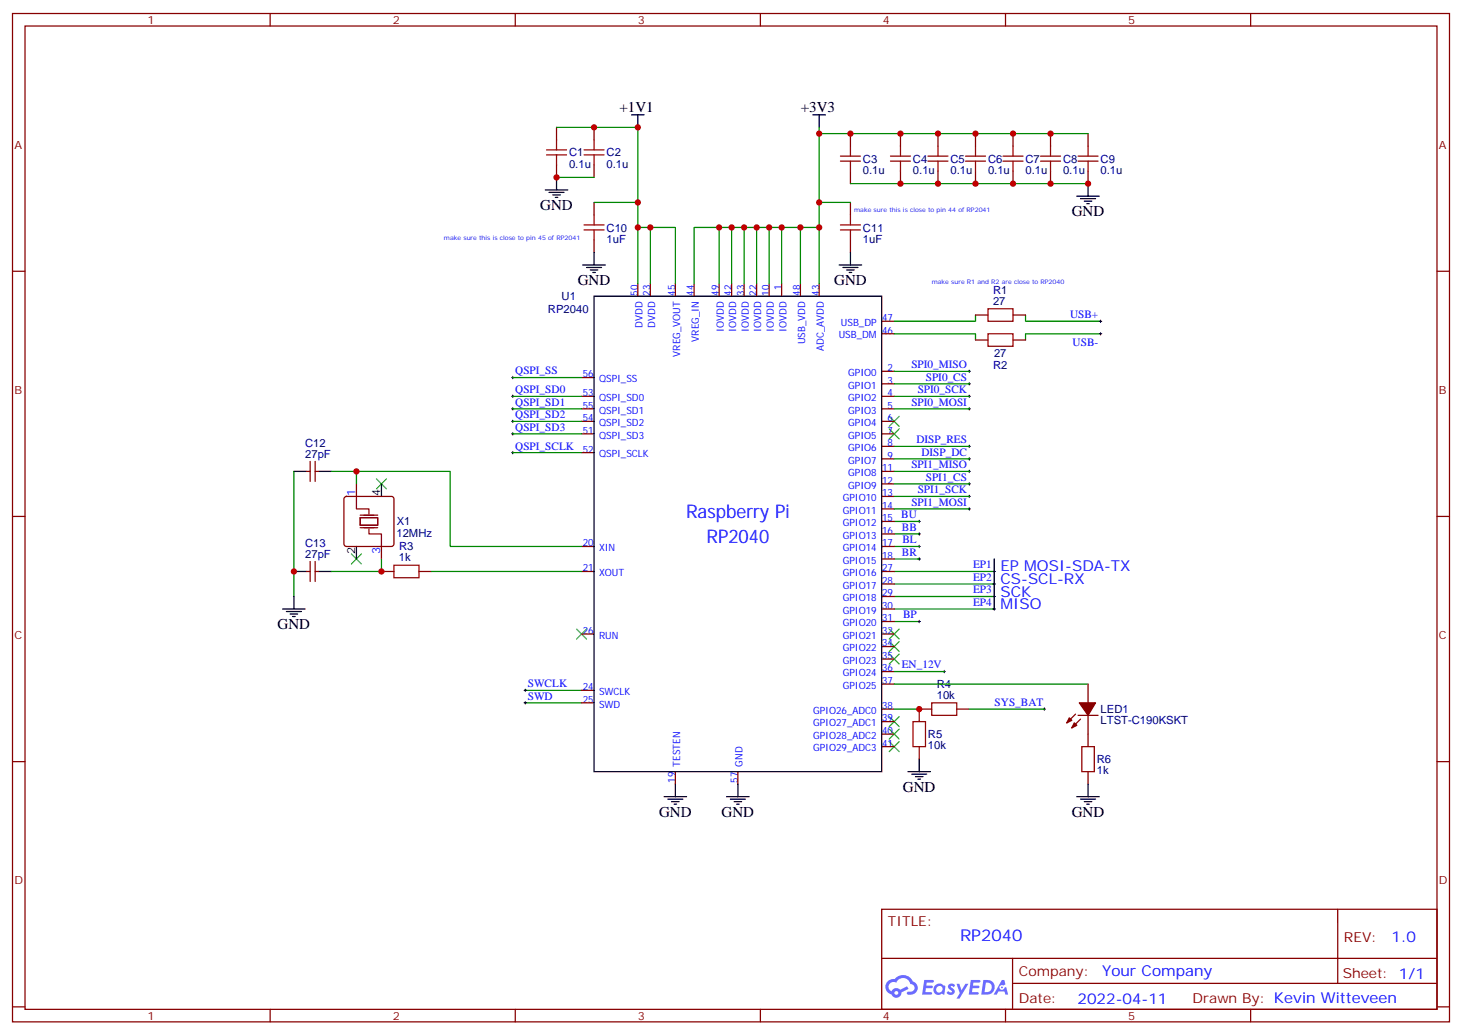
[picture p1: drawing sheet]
<svg xmlns="http://www.w3.org/2000/svg" width="412mm" height="292mm" viewBox="0 0 412 292" stroke-linecap="round" stroke-linejoin="round" font-family="sans-serif">
<g fill="none" stroke="#870000" stroke-width=".35">
<path d="M3.5 3.8h405.4v284.3h-405.4zM7.1 7.3h398.2v277.3h-398.2zM76.2 3.8v3.5M145.3 3.8v3.5M214.5 3.8v3.5M283.6 3.8v3.5M352.8 3.8v3.5M3.5 76.5h3.6M405.3 76.5h3.6M3.5 145.6h3.6M405.3 145.6h3.6M3.5 214.8h3.6"/>
<path d="M405.3 214.8h3.6M248.7 256.4h156.6v28.2h-156.6zM377.3 256.4v20.9M248.7 270.2h156.5M285.6 277.3h119.6M285.6 270.2v14.2M3.5 283.9h3.6M76.2 284.6v3.5M145.3 284.6v3.5M214.5 284.6v3.5M283.6 284.6v3.5M352.8 284.6v3.5"/>
<path d="M405.3 283.9h3.6"/>
</g>
<g fill="#5487ff">
<path d="M267.7 277.6a1.22 1.22 0 0 1 1.7 .2l-.4 .6a.47 .47 0 0 0-.3-.4 .47 .47 0 0 0-.5 .2v.1a1.23 1.23 0 0 1 .8 2 1.44 1.44 0 0 1-2-.3l.5-.6 .7 .5a.29 .29 0 0 0 .3-.3 .29 .29 0 0 0-.2-.3 1.04 1.04 0 0 1-.6-1.7z"/>
<path d="M260.7 276.3h2.4l.3 .2-.2 .5-1.8 .1-.1 .8h1.5l.3 .4-.3 .4h-1.6l-.2 1.1h1.7l.2 .3-.2 .3-2.6 .1z"/>
<path d="M273.8 276.3h2.4l.3 .2-.1 .5-1.8 .1-.2 .8h1.6l.3 .4-.4 .4h-1.6l-.1 1.1h1.7l.2 .3-.2 .3-2.6 .1z"/>
<path d="M282.6 276.3h.7l.3 1.3-.6 .3a.69 .69 0 0 0-1 .3 .69 .69 0 0 0 .4 .9 .69 .69 0 0 0 .9-.6l.5-.2 .6 2.2h-.8l-.2-.9h-1.8l-.5 .9h-.8z"/>
<path d="M269.8 277.4h.8l.6 1.8 1.1-1.8h.9l-2.6 4.2h-.8l.9-1.5z"/>
<path d="M277.4 276.3l-.6 4.2h1.3a2.11 2.11 0 0 0 2.5-2.1 2.11 2.11 0 0 0-2.5-2.1zM278.1 277.1a1.39 1.39 0 0 1 1.7 1.4 1.39 1.39 0 0 1-1.8 1.3h-.3z"/>
<path d="M263.7 277.9a1.54 1.54 0 0 0-.1 2.2 1.54 1.54 0 0 0 2.2 .1l.6 .3 .3-2.3-.2-.3h-.4a1.49 1.49 0 0 0-2.4 0zM264 278.9a.94 .94 0 0 1 1.8 0 .94 .94 0 0 1-1.8 0z"/>
<path d="M250.4 276.7a2.18 2.18 0 0 0 1.1 3.7 1.44 1.44 0 0 0 1.6 .9 1.44 1.44 0 0 0 1.2-1.4l2-1.1-.5-.7-1.9 1a1.47 1.47 0 0 0-2.4 .4 1.39 1.39 0 0 1-.7-1.9 1.39 1.39 0 0 1 2-.5 2.12 2.12 0 0 1 2.2-1.3 2.12 2.12 0 0 1 1.9 1.7 1.14 1.14 0 0 1 1.1 1.4 1.14 1.14 0 0 1-1.7 .7 .43 .43 0 0 0-.5 .4 .43 .43 0 0 0 .4 .5 1.98 1.98 0 0 0 2.5-1.2 1.98 1.98 0 0 0-1.2-2.6 3.1 3.1 0 0 0-5.3-.6l-.9 .1zM252.3 280a.55 .55 0 0 1 1.1 0 .55 .55 0 0 1-1.1 0z"/>
<circle cx="282.6" cy="278.4" r=".26"/>
</g>
<g fill="none" stroke="#3c3" stroke-width=".35">
<path d="M250.8 117.4l2.8 2.8M253.6 117.4l-2.8 2.8M106.2 135l2.8 2.9M109 135l-2.8 2.9M250.8 120.9l2.8 2.9M253.6 120.9l-2.8 2.9M99.1 156.2l2.9 2.8M102 156.2l-2.9 2.8M162.6 177.4l2.9 2.8M165.5 177.4l-2.9 2.8M250.8 177.4l2.8 2.8M253.6 177.4l-2.8 2.8"/>
<path d="M250.8 184.4l2.8 2.9M250.8 180.9l2.8 2.8M253.6 184.4l-2.8 2.9M253.6 180.9l-2.8 2.8M250.8 209.1l2.8 2.8M250.8 202.1l2.8 2.8M250.8 205.6l2.8 2.8M253.6 209.1l-2.8 2.8M253.6 202.1l-2.8 2.8M253.6 205.6l-2.8 2.8"/>
</g>
<g fill="none" stroke="#a10000" stroke-width=".35">
<path d="M157 39.4v2.9M167.6 39.4v2.9M154.2 43.7h5.6M154.2 42.3h5.6M157 43.7v2.8M164.7 43.7h5.7M164.7 42.3h5.7M167.6 43.7v2.8M237.1 45.4h5.6M237.1 44h5.6M239.9 41.2v2.8M239.9 45.4v2.9"/>
<path d="M251.2 45.4h5.6M251.2 44h5.6M254 41.2v2.8M254 45.4v2.9M261.8 45.4h5.6M261.8 44h5.6M264.6 41.2v2.8M264.6 45.4v2.9M272.3 45.4h5.7M272.3 44h5.7M275.2 41.2v2.8M275.2 45.4v2.9"/>
<path d="M282.9 45.4h5.7M282.9 44h5.7M285.8 41.2v2.8M285.8 45.4v2.9M293.5 45.4h5.7M293.5 44h5.7M296.3 41.2v2.8M296.3 45.4v2.9M304.1 45.4h5.6M304.1 44h5.6M306.9 41.2v2.8M306.9 45.4v2.9"/>
<path d="M164.7 64.8h5.7M164.7 63.4h5.7M167.6 60.6v2.8M167.6 64.8v2.9M237.1 64.8h5.6M237.1 63.4h5.6M239.9 60.6v2.8M239.9 64.8v2.9M278.7 87.1h7.1v3.5h-7.1zM278.7 94.1h7.1v3.5h-7.1zM111.1 159.4h7.1v3.5h-7.1zM262.8 198.2h7.1v3.5h-7.1z"/>
<path d="M257.5 203.5h3.6v7h-3.6zM305.2 210.5h3.5v7.1h-3.5z"/>
</g>
<g fill="none" stroke="#870000" stroke-width=".35">
<path d="M157 35.9v3.5M167.6 35.9v3.5M239.9 37.7v3.5M254 37.7v3.5M264.6 37.7v3.5M275.2 37.7v3.5M285.8 37.7v3.5M296.3 37.7v3.5M306.9 37.7v3.5M157 46.5v3.5M167.6 46.5v3.5M167.6 57.1v3.5"/>
<path d="M239.9 48.3v3.5M239.9 57.1v3.5M254 48.3v3.5M264.6 48.3v3.5M275.2 48.3v3.5M285.8 48.3v3.5M296.3 48.3v3.5M306.9 48.3v3.5M167.6 67.7v3.5M239.9 67.7v3.5M179.9 80v3.5M183.4 80v3.5"/>
<path d="M190.5 80v3.5M195.8 80v3.5M202.8 80v3.5M206.4 80v3.5M209.9 80v3.5M213.4 80v3.5M217 80v3.5M220.5 80v3.5M225.8 80v3.5M231.1 80v3.5M248.7 90.6h3.5M248.7 94.1h3.5"/>
<path d="M275.2 88.8h3.5M275.2 95.9h3.5M285.8 88.8h3.5M285.8 95.9h3.5M164 118.8h3.6M164 106.5h3.6M164 115.3h3.6M164 111.8h3.6M248.7 118.8h3.5M248.7 115.3h3.5M248.7 111.8h3.5M248.7 108.2h3.5"/>
<path d="M248.7 104.7h3.5M86.4 132.9h1.1M87.5 130.1v5.6M88.9 130.1v5.6M88.9 132.9h1.1M100.5 136.5v3.5M164 122.3h3.6M164 127.6h3.6M248.7 132.9h3.5M248.7 129.4h3.5M248.7 125.9h3.5M248.7 122.3h3.5"/>
<path d="M248.7 140h3.5M248.7 136.5h3.5M87.5 158.3v5.7M88.9 158.3v5.7M97.2 140.2l.5-.2h12.7l.5 .2 .2 .5v12.7l-.2 .5-.5 .2h-12.7l-.5-.2-.2-.5v-12.7zM107.6 154.1v3.5M164 154.1h3.6M248.7 154.1h3.5M248.7 157.6h3.5M248.7 150.6h3.5M248.7 147h3.5M248.7 143.5h3.5"/>
<path d="M86.4 161.1h1.1M88.9 161.1h1.1M107.6 161.1h3.5M118.2 161.1h3.5M164 161.1h3.6M164 178.8h3.6M248.7 161.1h3.5M248.7 178.8h3.5M248.7 175.3h3.5M248.7 171.7h3.5M248.7 168.2h3.5M248.7 164.7h3.5"/>
<path d="M164 198.2h3.6M164 194.7h3.6M248.7 200h3.5M248.7 192.9h3.5M248.7 189.4h3.5M248.7 185.8h3.5M248.7 182.3h3.5M262.8 200h-3.5v3.5M269.9 200h3.5M306.9 192.9v5.3M190.5 217.6v3.5M208.1 217.6v3.5"/>
<path d="M248.7 210.5h3.5M248.7 207h3.5M248.7 203.5h3.5M259.3 210.5v3.6M303.4 201.4l-2.5 2.4M304.1 201.7h5.6M304.8 202.8l-2.5 2.4M306.9 201.7v8.8M306.9 217.6v3.5"/>
</g>
<g fill="none" stroke="#008700" stroke-width=".35">
<path d="M157 35.9h22.9v21.2M231.1 35.9v1.8h75.8M231.1 37.7v19.4M157 50h10.6M167.6 57.1h12.3v7M239.9 51.8h67M239.9 57.1h-8.8v7M183.4 64.1v15.9M202.8 64.1v15.9M206.4 64.1v15.9M209.9 64.1v15.9M213.4 64.1v15.9"/>
<path d="M217 64.1v15.9M220.5 64.1v15.9M225.8 64.1v15.9M179.9 80v-15.9h10.6v15.9M195.8 80v-15.9h35.3v15.9M252.2 94.1h23v1.8M275.2 88.8v1.8h-23M289.3 88.8v1.8h21.1M310.4 94.1h-21.1v1.8M144.6 106.5h19.4M144.6 111.8h19.4M144.6 115.3h19.4"/>
<path d="M144.6 118.8h19.4M252.2 111.8h21.2M252.2 115.3h21.2M252.2 104.7h21.2M252.2 108.2h21.2M82.9 132.9v35.3M93.5 132.9h7v3.6M100.5 132.9h26.5v21.2h37M144.6 122.3h19.4M144.6 127.6h19.4M252.2 132.9h21.2M252.2 136.5h21.2"/>
<path d="M252.2 140h21.2M252.2 125.9h21.2M252.2 129.4h21.2M107.6 157.6v3.5h-14.1M252.2 150.6h7.1M252.2 157.6h7.1M252.2 154.1h7.1M252.2 147h7.1M252.2 143.5h21.2M121.7 161.1h42.3M252.2 168.2h28.3M252.2 171.7h28.3"/>
<path d="M252.2 175.3h7.1M252.2 164.7h28.3M252.2 161.1h28.3M148.2 198.2h15.8M148.2 194.7h15.8M252.2 192.9h54.7M252.2 200h7.1M252.2 189.4h14.1M273.4 200h21.2"/>
</g>
<g fill="none" stroke="#000" stroke-width=".28">
<path d="M310.1 90.6h.7M310.1 94.1h.7M310.4 90.2v.7M310.4 93.8v.7M144.3 106.5h.7M144.3 111.8h.7M144.3 115.3h.7M144.3 118.8h.7M144.6 106.1v.7M144.6 111.4v.7M144.6 114.9v.7M144.6 118.5v.7"/>
<path d="M273 111.8h.8M273 115.3h.8M273 104.7h.8M273 108.2h.8M273.4 104.4v.7M273.4 107.9v.7M273.4 111.4v.7M273.4 114.9v.7M144.3 122.3h.7M144.3 127.6h.7M144.6 122v.7M144.6 127.3v.7"/>
<path d="M273 132.9h.8M273 136.5h.8M273 140h.8M273 125.9h.8M273 129.4h.8M273.4 125.5v.7M273.4 129v.8M273.4 132.6v.7M273.4 136.1v.7M273.4 139.6v.7M258.9 150.6h.7M258.9 157.6h.7"/>
<path d="M258.9 147h.7M258.9 154.1h.7M259.3 146.7v.7M259.3 150.2v.7M259.3 153.7v.7M259.3 157.3v.7M273 143.5h.8M273.4 143.2v.7M258.9 175.3h.7M259.3 174.9v.7M280.1 168.2h.7M280.1 171.7h.7"/>
<path d="M280.1 164.7h.7M280.1 161.1h.7M280.5 160.8v.7M280.5 164.3v.7M280.5 167.9v.7M280.5 171.4v.7M147.8 198.2h.7M147.8 194.7h.7M148.2 194.3v.7M148.2 197.8v.7M266 189.4h.7M266.3 189v.7"/>
<path d="M294.2 200h.7M294.6 199.6v.7"/>
</g>
<g fill="none" stroke="#000" stroke-width=".35">
<path d="M178.2 32.4h3.5M179.9 32.4v3.5M229.3 32.4h3.5M231.1 32.4v3.5M153.8 53.6h6.4M154.9 54.3h4.2M155.9 55h2.1M156.6 55.7h.7M157 50v3.6M303.7 55.3h6.4M304.8 56h4.2M305.9 56.7h2.1"/>
<path d="M306.6 57.4h.7M306.9 51.8v3.5M164.4 74.7h6.3M165.5 75.4h4.2M166.5 76.1h2.1M167.2 76.8h.7M167.6 71.2v3.5M236.7 74.7h6.4M237.8 75.4h4.2M238.8 76.1h2.1M239.5 76.8h.7M239.9 71.2v3.5"/>
<path d="M167.6 83.5h81.1v134.1h-81.1zM82.9 132.9h3.5M90 132.9h3.5M107.6 136.5v3.5M100.5 154.1v3.5M280.5 157.6v14.1M79.7 171.7h6.4M80.8 172.4h4.2M81.8 173.1h2.2M82.5 173.8h.8M82.9 161.1h3.5M82.9 168.2v3.5"/>
<path d="M90 161.1h3.5M256.1 217.6h6.4M257.2 218.3h4.2M258.2 219h2.1M258.9 219.7h.7M259.3 214.1v3.5M187.3 224.6h6.4M188.4 225.4h4.2M189.4 226.1h2.2M190.1 226.8h.8M190.5 221.1v3.5M205 224.6h6.3"/>
<path d="M206 225.4h4.3M207.1 226.1h2.1M207.8 226.8h.7M208.1 221.1v3.5M303.7 224.6h6.4M304.8 225.4h4.2M305.9 226.1h2.1M306.6 226.8h.7M306.9 221.1v3.5"/>
</g>
<g fill="#870000" stroke="#870000" stroke-width=".35">
<path d="M304.4 198.2h4.6l-2.1 3.5z"/>
<path d="M301.6 202.4l.7 .7-1.4 .7z"/>
<path d="M303 203.8l.7 .7-1.4 .7z"/>
</g>
<path d="M100.5 140v3.5h3.6v1.4M101.6 146h4.9v2.1h-4.9zM101.6 145.3h4.9M101.6 148.8h4.9M104.1 149.2v1.4h3.5v3.5" fill="none" stroke="#870012" stroke-width=".35"/>
<g fill="#c00">
<circle cx="254" cy="51.8" r=".88"/>
<circle cx="239.9" cy="37.7" r=".88"/>
<circle cx="259.3" cy="200" r=".88"/>
<circle cx="82.9" cy="161.1" r=".88"/>
<circle cx="107.6" cy="161.1" r=".88"/>
<circle cx="306.9" cy="51.8" r=".88"/>
<circle cx="296.3" cy="51.8" r=".88"/>
<circle cx="285.8" cy="51.8" r=".88"/>
<circle cx="275.2" cy="51.8" r=".88"/>
<circle cx="264.6" cy="51.8" r=".88"/>
<circle cx="296.3" cy="37.7" r=".88"/>
<circle cx="285.8" cy="37.7" r=".88"/>
<circle cx="275.2" cy="37.7" r=".88"/>
<circle cx="264.6" cy="37.7" r=".88"/>
<circle cx="254" cy="37.7" r=".88"/>
<circle cx="167.6" cy="35.9" r=".88"/>
<circle cx="157" cy="50" r=".88"/>
<circle cx="225.8" cy="64.1" r=".88"/>
<circle cx="220.5" cy="64.1" r=".88"/>
<circle cx="217" cy="64.1" r=".88"/>
<circle cx="213.4" cy="64.1" r=".88"/>
<circle cx="209.9" cy="64.1" r=".88"/>
<circle cx="206.4" cy="64.1" r=".88"/>
<circle cx="202.8" cy="64.1" r=".88"/>
<circle cx="231.1" cy="64.1" r=".88"/>
<circle cx="183.4" cy="64.1" r=".88"/>
<circle cx="179.9" cy="64.1" r=".88"/>
<circle cx="100.5" cy="132.9" r=".88"/>
<circle cx="179.9" cy="57.1" r=".88"/>
<circle cx="179.9" cy="35.9" r=".88"/>
<circle cx="231.1" cy="57.1" r=".88"/>
<circle cx="231.1" cy="37.7" r=".88"/>
</g>
<g font-size="5.3" fill="#00f">
<text x="193.5" y="146.2">Raspberry Pi</text>
<text x="199.3" y="153.2">RP2040</text>
</g>
<text font-size="4.6" fill="#00f" x="270.8" y="265.4">RP2040</text>
<g font-size="4.2">
<text x="174.7" y="31.7">+1V1</text>
<text x="225.9" y="31.7">+3V3</text>
<text x="152.4" y="59.2">GND</text>
<text x="302.3" y="61">GND</text>
<text x="163" y="80.4">GND</text>
<text x="235.3" y="80.4">GND</text>
<text x="78.3" y="177.4">GND</text>
<text x="254.7" y="223.2">GND</text>
<text x="185.9" y="230.3">GND</text>
<text x="203.6" y="230.3">GND</text>
<text x="302.3" y="230.3">GND</text>
</g>
<g font-size="4.2" fill="#00f">
<text x="282.2" y="161.1">EP MOSI-SDA-TX</text>
<text x="282.2" y="164.7">CS-SCL-RX</text>
<text x="282.2" y="171.7">MISO</text>
<text x="282.2" y="168.2">SCK</text>
<text x="392.5" y="265.7">1.0</text>
<text x="310.9" y="275.2">Your Company</text>
<text x="304" y="283">2022-04-11</text>
</g>
<g font-size="3.9" fill="#800">
<text x="250.5" y="261">TITLE:</text>
<text x="379.1" y="265.7">REV:</text>
<text x="287.4" y="275.2">Company:</text>
<text x="378.7" y="275.8">Sheet: 1/1</text>
<text x="287.4" y="282.9">Date:</text>
<text x="336.4" y="282.9">Drawn By: Kevin Witteveen</text>
</g>
<g font-size="3.2" fill="#800">
<text x="41.6" y="6.8">1</text>
<text x="110.8" y="6.8">2</text>
<text x="179.9" y="6.8">3</text>
<text x="249.1" y="6.8">4</text>
<text x="318.2" y="6.8">5</text>
<text x="4.1" y="41.9">A</text>
<text x="405.9" y="41.9">A</text>
<text x="4.1" y="111.1">B</text>
<text x="405.9" y="111.1">B</text>
<text x="4.1" y="180.2">C</text>
<text x="405.9" y="180.2">C</text>
<text x="4.1" y="249.3">D</text>
<text x="405.9" y="249.3">D</text>
<text x="41.6" y="287.6">1</text>
<text x="110.8" y="287.6">2</text>
<text x="179.9" y="287.6">3</text>
<text x="249.1" y="287.6">4</text>
<text x="318.2" y="287.6">5</text>
</g>
<g font-size="3.2" fill="#000080">
<text x="160.5" y="47.3">0.1u</text>
<text x="160.5" y="44.1">C1</text>
<text x="171.1" y="47.3">0.1u</text>
<text x="171.1" y="44.1">C2</text>
<text x="243.4" y="45.9">C3</text>
<text x="257.5" y="45.9">C4</text>
<text x="268.1" y="45.9">C5</text>
<text x="278.7" y="45.9">C6</text>
<text x="289.3" y="45.9">C7</text>
<text x="299.9" y="45.9">C8</text>
<text x="310.4" y="45.9">C9</text>
<text x="243.4" y="49.1">0.1u</text>
<text x="257.5" y="49.1">0.1u</text>
<text x="268.1" y="49.1">0.1u</text>
<text x="278.7" y="49.1">0.1u</text>
<text x="289.3" y="49.1">0.1u</text>
<text x="299.9" y="49.1">0.1u</text>
<text x="310.4" y="49.1">0.1u</text>
<text x="171.1" y="65.3">C10</text>
<text x="243.4" y="65.3">C11</text>
<text x="171.1" y="68.5">1uF</text>
<text x="243.4" y="68.5">1uF</text>
<text x="280.1" y="82.8">R1</text>
<text x="154.6" y="88.2">RP2040</text>
<text x="158.4" y="84.7">U1</text>
<text x="280.1" y="86">27</text>
<text x="280.4" y="100.6">27</text>
<text x="280.1" y="104.1">R2</text>
<text x="86.1" y="125.9">C12</text>
<text x="86.1" y="129">27pF</text>
<text x="111.9" y="148.2">X1</text>
<text x="86.1" y="154.1">C13</text>
<text x="111.8" y="151.4">12MHz</text>
<text x="112.6" y="155.2">R3</text>
<text x="86.1" y="157.3">27pF</text>
<text x="112.5" y="158.3">1k</text>
<text x="264.2" y="197.1">10k</text>
<text x="264.2" y="193.9">R4</text>
<text x="310.4" y="201.1">LED1</text>
<text x="261.8" y="208.2">R5</text>
<text x="310.4" y="204.3">LTST-C190KSKT</text>
<text x="261.8" y="211.3">10k</text>
<text x="309.4" y="215.2">R6</text>
<text x="309.4" y="218.4">1k</text>
</g>
<g font-size="3.2" fill="#00f">
<text x="301.8" y="89.7">USB+</text>
<text x="302.6" y="97.5">USB-</text>
<text x="145.3" y="105.6">QSPI_SS</text>
<text x="257.1" y="103.8">SPI0_MISO</text>
<text x="261.1" y="107.4">SPI0_CS</text>
<text x="145.3" y="110.9">QSPI_SD0</text>
<text x="258.9" y="110.9">SPI0_SCK</text>
<text x="145.3" y="114.4">QSPI_SD1</text>
<text x="145.3" y="117.9">QSPI_SD2</text>
<text x="257.1" y="114.4">SPI0_MOSI</text>
<text x="145.3" y="121.5">QSPI_SD3</text>
<text x="258.5" y="125">DISP_RES</text>
<text x="145.3" y="126.8">QSPI_SCLK</text>
<text x="259.9" y="128.5">DISP_DC</text>
<text x="257.1" y="132">SPI1_MISO</text>
<text x="261.1" y="135.6">SPI1_CS</text>
<text x="100.2" y="140" transform="rotate(-90 100.2 140)">1</text>
<text x="257.1" y="142.6">SPI1_MOSI</text>
<text x="258.9" y="139.1">SPI1_SCK</text>
<text x="254.2" y="146.2">BU</text>
<text x="254.4" y="149.7">BB</text>
<text x="254.6" y="153.2">BL</text>
<text x="107.2" y="156.1" transform="rotate(-90 107.2 156.1)">3</text>
<text x="254.4" y="156.7">BR</text>
<text x="274.5" y="160.3">EP1</text>
<text x="274.5" y="167.3">EP3</text>
<text x="274.5" y="163.8">EP2</text>
<text x="274.5" y="170.9">EP4</text>
<text x="254.7" y="174.4">BP</text>
<text x="254.4" y="188.5">EN_12V</text>
<text x="148.9" y="197.3">SWD</text>
<text x="148.9" y="193.8">SWCLK</text>
<text x="280.6" y="199.1">SYS_BAT</text>
</g>
<g font-size="3.2">
<text x="107.2" y="140" transform="rotate(-90 107.2 140)">4</text>
<text x="100.2" y="156.1" transform="rotate(-90 100.2 156.1)">2</text>
</g>
<g font-size="2.8" fill="#00f">
<text x="179.9" y="83.4" transform="rotate(-90 179.9 83.4)">50</text>
<text x="183.4" y="83.4" transform="rotate(-90 183.4 83.4)">23</text>
<text x="190.5" y="83.4" transform="rotate(-90 190.5 83.4)">45</text>
<text x="195.8" y="83.4" transform="rotate(-90 195.8 83.4)">44</text>
<text x="202.8" y="83.4" transform="rotate(-90 202.8 83.4)">49</text>
<text x="206.3" y="83.4" transform="rotate(-90 206.3 83.4)">42</text>
<text x="209.9" y="83.4" transform="rotate(-90 209.9 83.4)">33</text>
<text x="213.4" y="83.4" transform="rotate(-90 213.4 83.4)">22</text>
<text x="216.9" y="83.4" transform="rotate(-90 216.9 83.4)">10</text>
<text x="220.5" y="81.9" transform="rotate(-90 220.5 81.9)">1</text>
<text x="225.7" y="83.4" transform="rotate(-90 225.7 83.4)">48</text>
<text x="231" y="83.4" transform="rotate(-90 231 83.4)">43</text>
<text x="181.2" y="92.4" transform="rotate(-90 181.2 92.4)">DVDD</text>
<text x="184.8" y="92.4" transform="rotate(-90 184.8 92.4)">DVDD</text>
<text x="204.2" y="93.5" transform="rotate(-90 204.2 93.5)">IOVDD</text>
<text x="207.7" y="93.5" transform="rotate(-90 207.7 93.5)">IOVDD</text>
<text x="211.2" y="93.5" transform="rotate(-90 211.2 93.5)">IOVDD</text>
<text x="214.8" y="93.5" transform="rotate(-90 214.8 93.5)">IOVDD</text>
<text x="218.3" y="93.5" transform="rotate(-90 218.3 93.5)">IOVDD</text>
<text x="221.8" y="93.5" transform="rotate(-90 221.8 93.5)">IOVDD</text>
<text x="236.6" y="95.4">USB_DM</text>
<text x="237.2" y="91.9">USB_DP</text>
<text x="248.8" y="90.6">47</text>
<text x="248.8" y="94.1">46</text>
<text x="191.8" y="100.6" transform="rotate(-90 191.8 100.6)">VREG_VOUT</text>
<text x="197.1" y="96.3" transform="rotate(-90 197.1 96.3)">VREG_IN</text>
<text x="227.1" y="97.1" transform="rotate(-90 227.1 97.1)">USB_VDD</text>
<text x="232.4" y="99" transform="rotate(-90 232.4 99)">ADC_AVDD</text>
<text x="164.4" y="106.4">56</text>
<text x="169" y="107.8">QSPI_SS</text>
<text x="239.3" y="106">GPIO0</text>
<text x="250.3" y="104.7">2</text>
<text x="164.4" y="111.7">53</text>
<text x="169" y="113.1">QSPI_SD0</text>
<text x="239.3" y="113.1">GPIO2</text>
<text x="239.3" y="109.6">GPIO1</text>
<text x="250.3" y="111.7">4</text>
<text x="250.3" y="108.2">3</text>
<text x="164.4" y="115.3">55</text>
<text x="164.4" y="118.8">54</text>
<text x="169" y="116.6">QSPI_SD1</text>
<text x="239.3" y="116.6">GPIO3</text>
<text x="250.3" y="118.8">6</text>
<text x="250.3" y="115.3">5</text>
<text x="164.4" y="122.3">51</text>
<text x="169" y="120.1">QSPI_SD2</text>
<text x="169" y="123.7">QSPI_SD3</text>
<text x="239.3" y="123.7">GPIO5</text>
<text x="239.3" y="120.1">GPIO4</text>
<text x="250.3" y="125.8">8</text>
<text x="250.3" y="122.3">7</text>
<text x="164.4" y="127.6">52</text>
<text x="169" y="129">QSPI_SCLK</text>
<text x="239.3" y="130.7">GPIO7</text>
<text x="239.3" y="127.2">GPIO6</text>
<text x="250.3" y="129.4">9</text>
<text x="239.3" y="137.8">GPIO9</text>
<text x="239.3" y="134.2">GPIO8</text>
<text x="248.8" y="136.4">12</text>
<text x="248.8" y="132.9">11</text>
<text x="237.7" y="141.3">GPIO10</text>
<text x="248.8" y="143.5">14</text>
<text x="248.8" y="139.9">13</text>
<text x="237.7" y="148.4">GPIO12</text>
<text x="237.7" y="144.8">GPIO11</text>
<text x="248.8" y="147">15</text>
<text x="164.4" y="154.1">20</text>
<text x="169" y="155.4">XIN</text>
<text x="237.7" y="155.4">GPIO14</text>
<text x="237.7" y="151.9">GPIO13</text>
<text x="248.8" y="154.1">17</text>
<text x="248.8" y="150.5">16</text>
<text x="164.4" y="161.1">21</text>
<text x="237.7" y="158.9">GPIO15</text>
<text x="248.8" y="161.1">27</text>
<text x="248.8" y="157.6">18</text>
<text x="169" y="162.5">XOUT</text>
<text x="237.7" y="166">GPIO17</text>
<text x="237.7" y="162.5">GPIO16</text>
<text x="248.8" y="164.6">28</text>
<text x="237.7" y="173.1">GPIO19</text>
<text x="237.7" y="169.5">GPIO18</text>
<text x="248.8" y="171.7">30</text>
<text x="248.8" y="168.2">29</text>
<text x="164.4" y="178.8">26</text>
<text x="237.7" y="176.6">GPIO20</text>
<text x="248.8" y="178.8">32</text>
<text x="248.8" y="175.2">31</text>
<text x="169" y="180.1">RUN</text>
<text x="237.7" y="183.6">GPIO22</text>
<text x="237.7" y="180.1">GPIO21</text>
<text x="248.8" y="185.8">35</text>
<text x="248.8" y="182.3">34</text>
<text x="237.7" y="190.7">GPIO24</text>
<text x="237.7" y="187.2">GPIO23</text>
<text x="248.8" y="189.3">36</text>
<text x="164.4" y="194.6">24</text>
<text x="169" y="196">SWCLK</text>
<text x="237.7" y="194.2">GPIO25</text>
<text x="248.8" y="192.9">37</text>
<text x="164.4" y="198.2">25</text>
<text x="169" y="199.5">SWD</text>
<text x="229.4" y="201.3">GPIO26_ADC0</text>
<text x="248.8" y="203.4">39</text>
<text x="248.8" y="199.9">38</text>
<text x="229.4" y="208.3">GPIO28_ADC2</text>
<text x="229.4" y="204.8">GPIO27_ADC1</text>
<text x="248.8" y="207">40</text>
<text x="229.4" y="211.9">GPIO29_ADC3</text>
<text x="248.8" y="210.5">41</text>
<text x="190.5" y="220.8" transform="rotate(-90 190.5 220.8)">19</text>
<text x="191.8" y="216.2" transform="rotate(-90 191.8 216.2)">TESTEN</text>
<text x="208.1" y="220.8" transform="rotate(-90 208.1 220.8)">57</text>
<text x="209.5" y="216.2" transform="rotate(-90 209.5 216.2)">GND</text>
</g>
<g font-size="1.8" fill="#00f">
<text x="240.9" y="59.9">make sure this is close to pin 44 of RP2041</text>
<text x="125.2" y="67.7">make sure this is close to pin 45 of RP2041</text>
<text x="262.8" y="80">make sure R1 and R2 are close to RP2040</text>
</g>
</svg>
